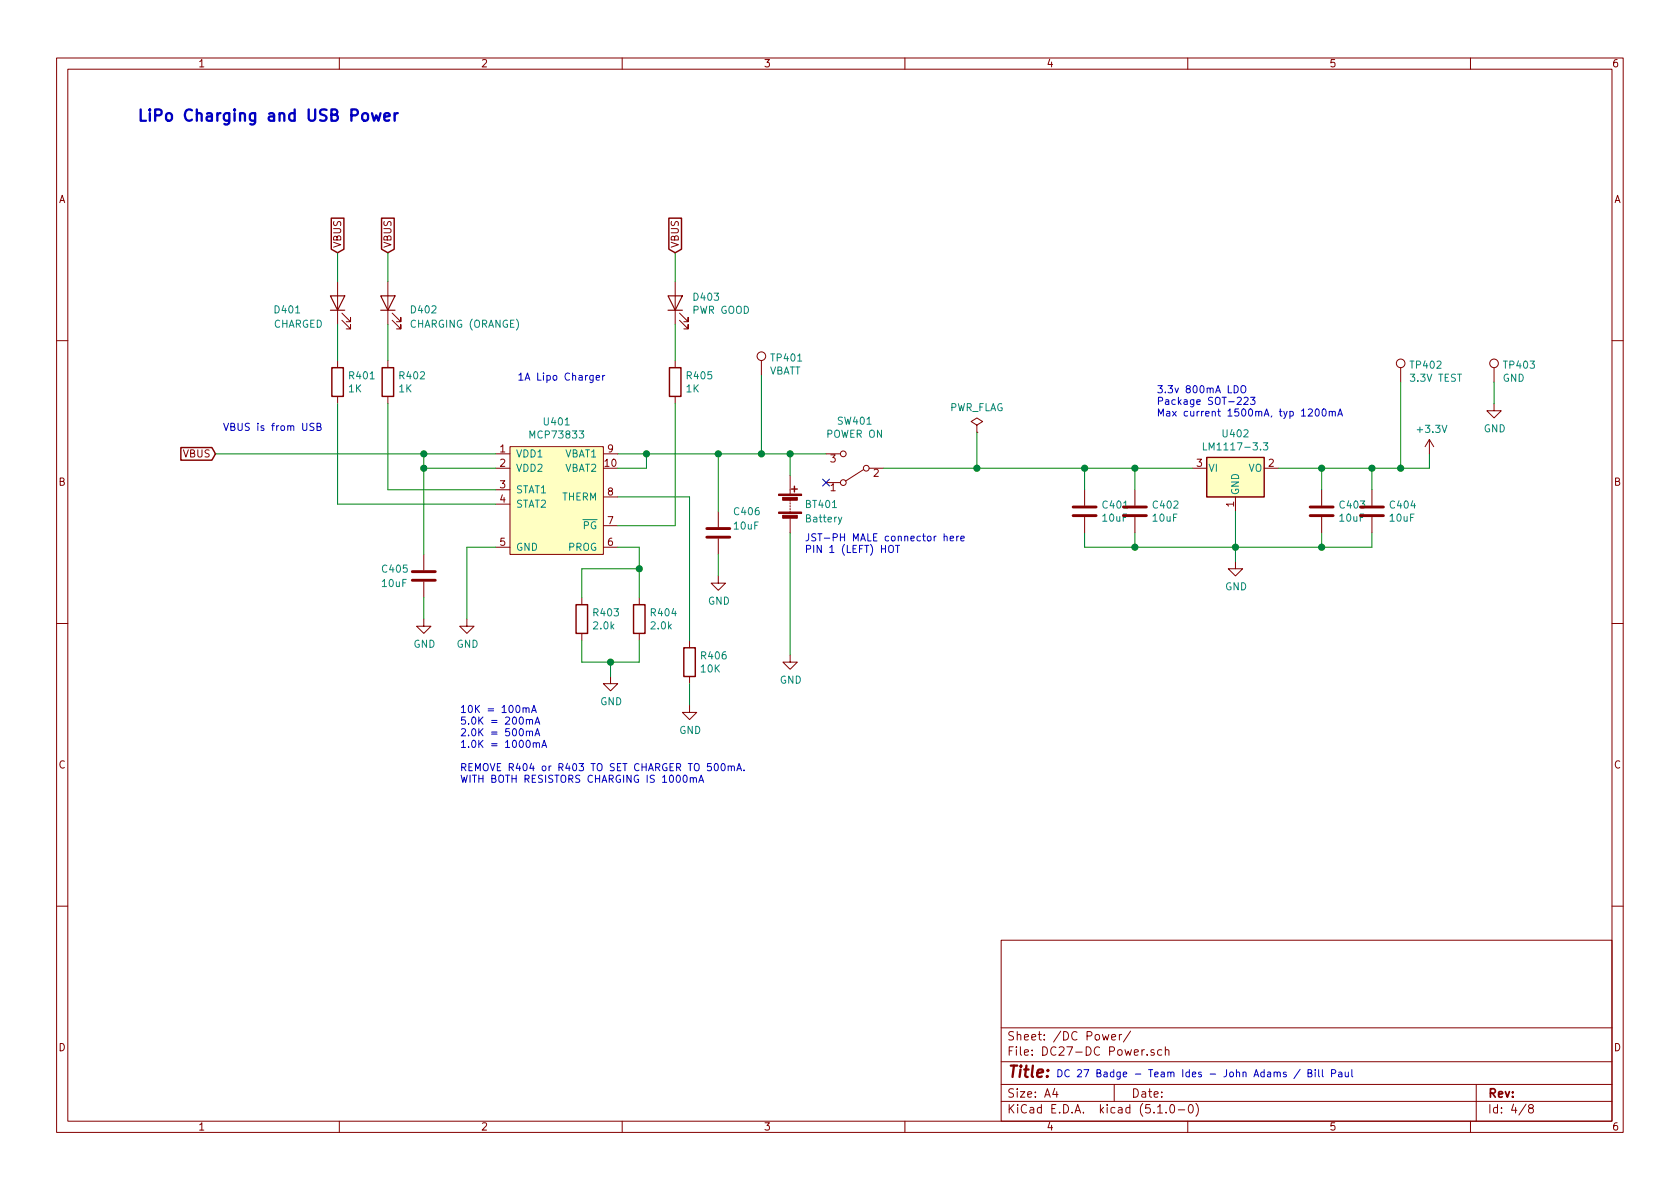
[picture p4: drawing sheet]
<svg xmlns="http://www.w3.org/2000/svg" width="297mm" height="210mm" viewBox="0 0 297 210" stroke-linecap="round" stroke-linejoin="round" font-family="sans-serif">
<g fill="none" stroke="#840000" stroke-width=".18">
<path d="M10 10.3h277v189.9h-277zM12 12.2h273v186.1h-273zM60 10.3v1.9M110 10.3v1.9M160 10.3v1.9M210 10.3v1.9M260 10.3v1.9M59.7 49.8v7.6M60.5 56.6l1.5 1.6v-.8v.8h-.8M60.5 55.4l1.5 1.5v-.8v.8h-.8M68.6 49.8v7.6M69.3 56.6l1.6 1.6v-.8v.8h-.8"/>
<path d="M69.3 55.4l1.6 1.5v-.8v.8h-.8M119.4 49.8v7.6M120.1 56.6l1.6 1.6v-.8v.8h-.8M120.1 55.4l1.6 1.5v-.8v.8h-.8M10 60.2h2M59.7 63.7v1.3M59.7 70.1v1.3M68.6 63.7v1.3M68.6 70.1v1.3M90.2 79h16.5v19h-16.5zM119.4 63.7v1.3M119.4 70.1v1.3"/>
<path d="M134.6 63.7v2.6M172.7 75.2l1-.7-1-.6-1 .6 1 .7v1.2M172.7 76.4h.1M247.6 65v2.6M252.7 77.7l-.7 1.3M252.7 77.7v2.6M252.7 77.7l.8 1.3M264.2 71.4v1.2h1.2l-1.2 1.3-1.3-1.3h1.3M264.2 65v2.6M285 60.2h2M74.9 98v2.8M87.6 82.8h2.6"/>
<path d="M87.6 80.3h2.6M87.6 86.6h2.6M87.6 89.1h2.6M87.6 96.8h2.6M106.7 80.3h2.5M106.7 96.8h2.5M106.7 93h2.5M106.7 87.9h2.5M127 90.4v2.8M127 95.2v2.8M139.7 84.1v3.3M139.7 88.4v.2"/>
<path d="M139.7 88.9v.2M139.7 89.4v.3M139.7 89.9v.3M139.7 90.4v.3M139.7 91.7v2.5M146 85.3h2.6M146 80.3h2.6M152.7 83.1l-3.2 2M153.7 82.8h2.5M191.8 86.6v2.8M191.8 91.4v2.8M200.7 86.6v2.8"/>
<path d="M200.7 91.4v2.8M210.8 82.8h2.6M218.4 99.3v1.3h1.3l-1.3 1.2-1.2-1.2h1.2M218.4 87.9v2.5M223.5 82.8h2.6M233.7 86.6v2.8M233.7 91.4v2.8M242.6 86.6v2.8M242.6 91.4v2.8M10 110.3h2M74.9 109.5v1.2h1.3l-1.3 1.3-1.2-1.3h1.2M74.9 102.9v2.8"/>
<path d="M82.5 109.5v1.2h1.3l-1.3 1.3-1.2-1.3h1.2M102.9 105.7v1.2M102.9 112v1.3M107.9 119.6v1.3h1.3l-1.3 1.3-1.2-1.3h1.2M113 105.7v1.2M113 112v1.3M121.9 113.3v1.2M121.9 119.6v1.3M127 101.8v1.3h1.3l-1.3 1.3-1.3-1.3h1.3M139.7 115.8v1.3h1.3l-1.3 1.3-1.3-1.3h1.3M285 110.3h2M121.9 124.7v1.3h1.3l-1.3 1.2-1.3-1.2h1.3"/>
<path d="M10 160.2h2M177 166.3h108v32h-108zM285 160.2h2M60 198.3v1.9M110 198.3v1.9M160 198.3v1.9M177 194.8h108M177 191.8h108M177 187.8h108M177 181.8h108M186.5 192.5l-.4 1h1M186.8 193v1"/>
<path d="M194.9 182.9l.3 1 .3-.7 .3 .7 .3-1M196.5 183.4l.8-.1-.1-.3-.4-.1-.3 .2 .1 .7h.6M197 191.8v3M197.9 182.9v1M198.3 182.9l-.3 .2-.1 .1M199.9 182.3l-1.3 2M202.8 186.5v.1M204 185.7l-.3-.1-.2 .2 .1 .2 .4 .2v.3h-.5M204.7 196.8h.8M205.4 185.7l-.4-.1-.3 .3v.6l.3 .1 .4-.1M206 185.7l.2-.1 .4 .1 .1 .9M206 185.1v1.5"/>
<path d="M206.2 196.7v.1M207 195.4l.3-.1a.94 .94 0 0 1 0 1.5 .82 .82 0 0 1-.3-1.4zM208.3 196.3h1.2M210 198.3v1.9M210.3 195.4l.2-.1a.8 .8 0 0 1 .5 .8 .8 .8 0 0 1-.5 .7 1 1 0 0 1-.2-1.4zM211.5 195.1a1.71 1.71 0 0 1 0 2.3M260 198.3v1.9M261 191.8v6.5M269.8 195.2l-1.2 2M270.6 196l-.3-.2v-.2l.3-.3h.2l.3 .3-.1 .2-.6 .2a.48 .48 0 0 0-.1 .7l.3 .1 .4-.1a.48 .48 0 0 0-.2-.7"/>
<circle cx="134.6" cy="63" r=".76"/>
<circle cx="247.6" cy="64.3" r=".76"/>
<circle cx="264.2" cy="64.3" r=".76"/>
<circle cx="149.1" cy="80.3" r=".51"/>
<circle cx="149.1" cy="85.3" r=".51"/>
<circle cx="153.2" cy="82.8" r=".51"/>
</g>
<path d="M65.8 20l.3 1.4 .4-1 .4 1 .4-1.4M67.9 20.7l1-.2-.1-.4-.6-.1-.3 .3 .1 1 .2 .1 .6-.1M69.8 20v1.4M70.3 20l-.3 .1-.2 .3" fill="none" stroke="#0000c2" stroke-width=".41"/>
<g fill="none" stroke="#0000c2" stroke-width=".18">
<path d="M55.5 74.9l-.5-.1-.1 .2-.1 .2 .1 .2 .5 .2 .1 .3-.2 .2h-.5M56.1 75.5l.5-.1 .1-.4-.6-.2v1.3h.4l.3-.2v-.2l-.3-.2M105.4 66.8l.6-.1v-.3h-.4l-.2 .2 .1 .6h.5M106.6 66.4v.8M106.9 66.4l-.3 .2M218.2 68.2a.64 .64 0 0 1 .7 .6 .64 .64 0 0 1-.7 .7zM219.5 68.4l.2-.2a.47 .47 0 0 1 .6 .4l-.1 .7-.2 .2-.4-.1a1 1 0 0 1-.1-1zM220 70.4l.4-.1 .3 .3-.1 .2-.7 .7h.8M221.1 70.3h.8l-.4 .4 .3 .2 .1 .4-.3 .2-.5-.1M231.3 72.4l.5-.1 .3 .4-.8 .9h.8M232.7 72.4l.1-.1a.69 .69 0 0 1 .5 .6 .69 .69 0 0 1-.5 .7l-.2-.3-.1-.2zM233.9 72.4l.1-.1a.67 .67 0 0 1 .5 .6 .67 .67 0 0 1-.5 .7l-.1-.1-.1-.4z"/>
<path d="M235 72.9l.2-.2 .3 .1 .1 .8M235 72.7v.9M235.6 72.9l.1-.2 .3 .1 .1 .8M236.5 73.6l.5-1.3 .4 1.3M236.7 73.2h.6M157.2 96.6a.45 .45 0 0 1 .7 0 .88 .88 0 0 1-.2 1.1h-.4a1.07 1.07 0 0 1-.1-1.1zM158.3 96.4h.8M158.7 96.4v1.3M166.9 94.9l.2-.1 .3 .1 .1 .8M166.9 94.4v1.3M168 95.2l.6-.1v-.2l-.4-.1-.2 .2 .1 .6h.5M169.2 94.8v.9"/>
<path d="M169.5 94.8l-.2 .1-.1 .1M169.9 95.2l.6-.1-.1-.2-.3-.1-.2 .2 .1 .6h.4M92.5 125.3l.2-.1h.3v.8M93 125.3l.2-.1h.3v.8M93.1 127.3l.2-.1 .2 .1 .1 .8M93.1 129.4l.2-.1h.2l.1 .8M93.6 127.4l.2-.2 .3 .1 .1 .8M93.6 129.5l.2-.2h.3l.1 .8M94 126l.4-1.3 .4 1.3M94.1 125.6h.6M94.3 131.5l.2-.2 .3 .1v.8M94.3 131.3v.9"/>
<path d="M94.6 128.1l.4-1.3 .4 1.3M94.6 130.1l.4-1.3 .4 1.3M94.7 127.7h.6M94.7 129.8h.6M94.8 131.5l.2-.2 .3 .1 .1 .8M95.8 132.2l.4-1.3 .4 1.3M95.9 131.8h.6M122 137.6l.2-.1 .3 .1 .1 .7M122 137.5v.8M122.6 137.7l.2-.2 .3 .1v.7M123.5 138.3l.5-1.2 .4 1.2M123.7 138h.6"/>
<path d="M126.4 135.1l.2-.1a.67 .67 0 0 1 .4 .7 .67 .67 0 0 1-.4 .6l-.2-.1-.1-.4zM127.6 135.1l.2-.1a.67 .67 0 0 1 .4 .7 .67 .67 0 0 1-.4 .6l-.3-.5zM128.8 135.6l.1-.1h.3l.1 .8M128.8 135.5v.8M129.3 135.6l.2-.1h.3v.8M130.3 136.3l.4-1.3 .4 1.3M130.4 135.9h.6M131.5 136.2v.1M227.4 189.6h-.3l-.2 .2 .1 .1 .4 .2v.3h-.5M229.9 189.1l-1.1 1.6M231.3 189.8l.5-.1 .1-.2v-.2l-.6-.2v1.3h.4l.2-.1 .1-.3-.3-.2M232.5 189.1v.2"/>
<path d="M232.5 189.6v.8M233.1 189.1v1.1l.2 .2M233.8 189.1v1.1l.2 .2M235.4 189.8h.6l.2-.2-.1-.3-.2-.2h-.5v1.3M236.7 189.6h.5l.1 .8M237.3 189.9h-.5l-.1 .2v.3h.6M237.8 189.6l.1 .8h.3l.2-.1M238.4 189.6v.8M239 189.1v1.1l.2 .2"/>
</g>
<g fill="#840000" stroke="#840000" stroke-width=".18">
<path d="M137.7 90.5h4v.3h-4z"/>
<path d="M137.7 87.4h4v.2h-4z"/>
<path d="M138.4 91.1h2.6v.5h-2.6z"/>
<path d="M138.4 88h2.6v.5h-2.6z"/>
</g>
<g fill="none" stroke="#840000" stroke-width=".25">
<path d="M58.6 38.6h2.2v5.5l-1.1 .6-1.1-.6zM67.5 38.6h2.2v5.5l-1.1 .6-1.1-.6zM118.3 38.6h2.2v5.5l-1.1 .6-1.1-.6zM32 79.1h5.5l.6 1.2-.6 1.1h-5.5zM58.7 65h2v5.1h-2zM67.6 65h2v5.1h-2zM118.4 65h2v5.1h-2zM140 86.5h1M140.5 86v1M213.4 80.9h10.1v7h-10.1zM101.9 106.9h2v5.1h-2zM112 106.9h2v5.1h-2z"/>
<path d="M120.9 114.5h2v5.1h-2z"/>
</g>
<path d="M212.8 78.3v1.3h.6M223.4 78.3h.8l-.5 .5 .4 .1 .1 .4-.3 .3-.5-.2M148.8 91.5l-.4 1.1-.2 .1" fill="none" stroke="#008484" stroke-width=".18"/>
<g fill="none" stroke="#008400" stroke-width=".18">
<path d="M59.7 44.7v5.1M59.7 57.4v6.3M68.6 44.7v5.1M68.6 57.4v6.3M119.4 44.7v5.1M119.4 57.4v6.3M59.7 71.4v17.7h27.9M68.6 71.4v15.2h19M119.4 71.4v21.6h-10.2M134.6 66.3v14M172.7 76.4v6.4M247.6 67.6v15.2"/>
<path d="M264.2 67.6v3.8M38.1 80.3h49.5M74.9 82.8h12.7M74.9 80.3v17.7M87.6 96.8h-5.1v12.7M109.2 80.3h36.8M109.2 96.8h3.8v8.9M109.2 87.9h12.7v25.4M114.3 80.3v2.5h-5.1M127 80.3v10.1M127 98v3.8M139.7 80.3v3.8"/>
<path d="M139.7 94.2v21.6M156.2 82.8h54.6M191.8 82.8v3.8M191.8 94.2v2.6h50.8v-2.6M200.7 82.8v3.8M200.7 94.2v2.6M218.4 90.4v8.9M233.7 82.8v3.8M233.7 94.2v2.6M242.6 82.8v3.8M252.7 80.3v2.5h-26.6M74.9 105.7v3.8"/>
<path d="M102.9 113.3v3.8h10.1v-3.8M107.9 117.1v2.5M113 100.6h-10.1v5.1M121.9 120.9v3.8"/>
</g>
<g fill="#008400" stroke="#008400" stroke-width=".25">
<circle cx="139.7" cy="80.3" r=".51"/>
<circle cx="233.7" cy="96.8" r=".51"/>
<circle cx="218.4" cy="96.8" r=".51"/>
<circle cx="200.7" cy="96.8" r=".51"/>
<circle cx="200.7" cy="82.8" r=".51"/>
<circle cx="233.7" cy="82.8" r=".51"/>
<circle cx="191.8" cy="82.8" r=".51"/>
<circle cx="242.6" cy="82.8" r=".51"/>
<circle cx="134.6" cy="80.3" r=".51"/>
<circle cx="247.7" cy="82.8" r=".51"/>
<circle cx="74.9" cy="80.3" r=".51"/>
<circle cx="74.9" cy="82.8" r=".51"/>
<circle cx="114.3" cy="80.3" r=".51"/>
<circle cx="127" cy="80.3" r=".51"/>
<circle cx="108" cy="117.1" r=".51"/>
<circle cx="113" cy="100.6" r=".51"/>
<circle cx="172.7" cy="82.8" r=".51"/>
</g>
<path d="M145.4 84.7l1.3 1.2M146.7 84.7l-1.3 1.2" fill="none" stroke="#000084" stroke-width=".18"/>
<g fill="#ffffc2" stroke="#ffffc2" stroke-width=".18">
<path d="M213.4 80.9h10.1v7h-10.1z"/>
<path d="M90.2 79h16.5v19h-16.5z"/>
</g>
<path d="M125 95h4M125 93.5h4M189.7 91.2h4.1M189.7 89.7h4.1M198.6 91.2h4.1M198.6 89.7h4.1M231.6 91.2h4.1M231.6 89.7h4.1M240.5 91.2h4.1M240.5 89.7h4.1M72.9 102.6h4.1M72.9 101.1h4.1" fill="none" stroke="#840000" stroke-width=".51"/>
<path d="M58.4 52.3h2.6l-1.3 2.6zM58.4 54.9h2.6M67.3 52.3h2.5l-1.2 2.6zM67.3 54.9h2.5M118.1 52.3h2.5l-1.2 2.6zM118.1 54.9h2.5" fill="none" stroke="#840000" stroke-width=".2"/>
<text font-size="2.8" fill="#0000c2" x="24.1" y="21.5">LiPo Charging and USB Power</text>
<text font-size="2.8" fill="#840000" x="178" y="190.5">Title:</text>
<g font-size="2.1" fill="#840000">
<text x="178" y="184">Sheet: /DC Power/</text>
<text x="178" y="186.7">File: DC27-DC Power.sch</text>
<text x="178" y="196.9">KiCad E.D.A. kicad (5.1.0-0)</text>
<text x="178" y="194.1">Size: A4</text>
<text x="200" y="194.1">Date:</text>
<text x="263" y="194.1">Rev:</text>
<text x="263" y="196.9">Id: 4/8</text>
</g>
<g font-size="1.8" fill="#840000">
<text x="35" y="11.9">1</text>
<text x="85" y="11.9">2</text>
<text x="135" y="11.9">3</text>
<text x="185" y="11.9">4</text>
<text x="235" y="11.9">5</text>
<text x="285" y="11.9">6</text>
<text x="10.4" y="35.9">A</text>
<text x="285.4" y="35.9">A</text>
<text x="60.3" y="43.9" transform="rotate(-90 60.3 43.9)">VBUS</text>
<text x="69.2" y="43.9" transform="rotate(-90 69.2 43.9)">VBUS</text>
<text x="120" y="43.9" transform="rotate(-90 120 43.9)">VBUS</text>
<text x="32.4" y="80.9">VBUS</text>
<text x="88.4" y="80">1</text>
<text x="88.4" y="82.5">2</text>
<text x="107" y="82.5">10</text>
<text x="107.5" y="80">9</text>
<text x="146.8" y="81.8">3</text>
<text x="211.6" y="82.5">3</text>
<text x="224.3" y="82.5">2</text>
<text x="10.4" y="85.9">B</text>
<text x="88.4" y="86.4">3</text>
<text x="88.4" y="88.9">4</text>
<text x="107.5" y="87.6">8</text>
<text x="146.8" y="86.9">1</text>
<text x="154.5" y="84.3">2</text>
<text x="218.2" y="89.6" transform="rotate(-90 218.2 89.6)">1</text>
<text x="285.4" y="85.9">B</text>
<text x="107.5" y="92.7">7</text>
<text x="88.4" y="96.5">5</text>
<text x="107.5" y="96.5">6</text>
<text x="10.4" y="135.9">C</text>
<text x="285.4" y="135.9">C</text>
<text x="10.4" y="185.9">D</text>
<text x="285.4" y="185.9">D</text>
<text x="35" y="199.9">1</text>
<text x="85" y="199.9">2</text>
<text x="135" y="199.9">3</text>
<text x="185" y="199.9">4</text>
<text x="235" y="199.9">5</text>
<text x="285" y="199.9">6</text>
</g>
<g font-size="1.8" fill="#008484">
<text x="122.8" y="53.2">D403</text>
<text x="48.3" y="58">CHARGED</text>
<text x="48.7" y="55.4">D401</text>
<text x="72.7" y="58">CHARGING (ORANGE)</text>
<text x="72.8" y="55.4">D402</text>
<text x="122.5" y="55.5">PWR GOOD</text>
<text x="136.5" y="63.9">TP401</text>
<text x="249.5" y="65.2">TP402</text>
<text x="266" y="65.2">TP403</text>
<text x="61.7" y="69.4">1K</text>
<text x="61.9" y="67.1">R401</text>
<text x="70.6" y="69.4">1K</text>
<text x="70.8" y="67.1">R402</text>
<text x="121.4" y="69.4">1K</text>
<text x="121.6" y="67.1">R405</text>
<text x="135.9" y="66.2">VBATT</text>
<text x="249.6" y="67.5">3.3V TEST</text>
<text x="265.7" y="67.5">GND</text>
<text x="94" y="77.5">MCP73833</text>
<text x="96.3" y="75.2">U401</text>
<text x="146.2" y="77.4">POWER ON</text>
<text x="148.2" y="75.1">SW401</text>
<text x="167.8" y="72.7">PWR_FLAG</text>
<text x="216.3" y="77.3">U402</text>
<text x="250.8" y="76.5">+3.3V</text>
<text x="262.3" y="76.4">GND</text>
<text x="91.2" y="80.9">VDD1</text>
<text x="91.2" y="83.4">VDD2</text>
<text x="99.9" y="83.4">VBAT2</text>
<text x="99.9" y="80.9">VBAT1</text>
<text x="213.6" y="83.4">VI</text>
<text x="213.7" y="79.6">LM1117-3.3</text>
<text x="220.7" y="83.4">VO</text>
<text x="91.2" y="87.2">STAT1</text>
<text x="91.2" y="89.8">STAT2</text>
<text x="99.4" y="88.5">THERM</text>
<text x="142.6" y="89.8">BT401</text>
<text x="195.1" y="89.9">C401</text>
<text x="204" y="89.9">C402</text>
<text x="219.1" y="87.6" transform="rotate(-90 219.1 87.6)">GND</text>
<text x="237" y="89.9">C403</text>
<text x="245.9" y="89.9">C404</text>
<text x="103.1" y="93.6">PG</text>
<text x="129.9" y="93.6">10uF</text>
<text x="129.9" y="91.1">C406</text>
<text x="142.6" y="92.4">Battery</text>
<text x="195" y="92.2">10uF</text>
<text x="203.9" y="92.2">10uF</text>
<text x="236.9" y="92.2">10uF</text>
<text x="245.8" y="92.2">10uF</text>
<text x="67.7" y="101.3">C405</text>
<text x="91.2" y="97.4">GND</text>
<text x="100.5" y="97.4">PROG</text>
<text x="67.6" y="103.8">10uF</text>
<text x="125.2" y="106.9">GND</text>
<text x="216.6" y="104.4">GND</text>
<text x="105" y="111.3">2.0k</text>
<text x="105.1" y="109">R403</text>
<text x="115.2" y="111.3">2.0k</text>
<text x="115.2" y="109">R404</text>
<text x="73.1" y="114.5">GND</text>
<text x="80.7" y="114.5">GND</text>
<text x="124" y="118.9">10K</text>
<text x="124.1" y="116.6">R406</text>
<text x="106.1" y="124.7">GND</text>
<text x="137.9" y="120.9">GND</text>
<text x="120.1" y="129.8">GND</text>
</g>
<g font-size="1.8" fill="#0000c2">
<text x="91.4" y="67.3">1A Lipo Charger</text>
<text x="204.5" y="69.5">3.3v 800mA LDO</text>
<text x="204.5" y="71.6">Package SOT-223</text>
<text x="39.4" y="76.2">VBUS is from USB</text>
<text x="204.5" y="73.7">Max current 1500mA, typ 1200mA</text>
<text x="142.2" y="95.7">JST-PH MALE connector here</text>
<text x="142.2" y="97.8">PIN 1 (LEFT) HOT</text>
<text x="81.3" y="126.1">10K = 100mA</text>
<text x="81.3" y="128.1">5.0K = 200mA</text>
<text x="81.3" y="130.2">2.0K = 500mA</text>
<text x="81.3" y="132.3">1.0K = 1000mA</text>
<text x="81.3" y="136.4">REMOVE R404 or R403 TO SET CHARGER TO 500mA.</text>
<text x="81.3" y="138.4">WITH BOTH RESISTORS CHARGING IS 1000mA</text>
<text x="186.7" y="190.5">DC 27 Badge - Team Ides - John Adams / Bill Paul</text>
</g>
</svg>
